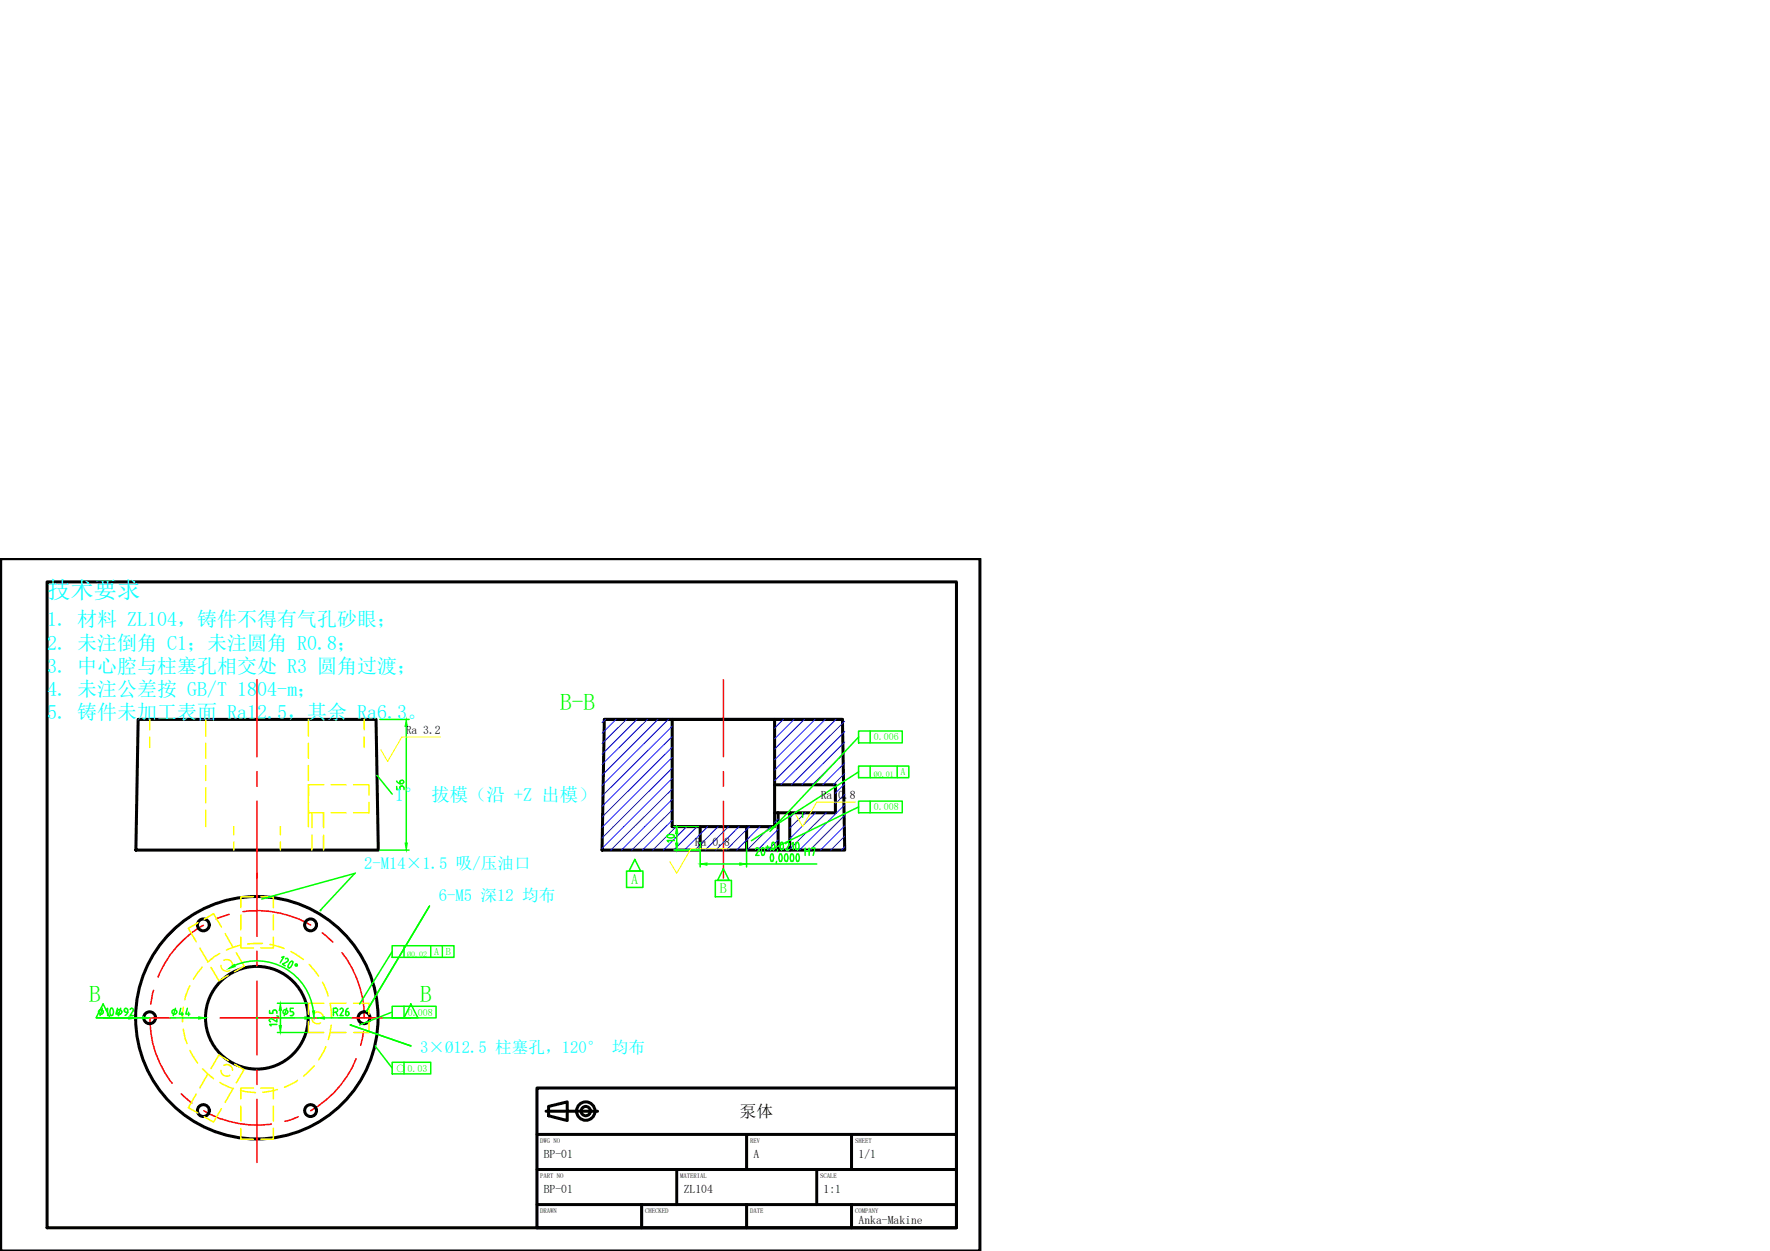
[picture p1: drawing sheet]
<svg xmlns="http://www.w3.org/2000/svg" width="297mm" height="210mm" viewBox="0 0 297 210" stroke-linecap="round" stroke-linejoin="round" font-family="sans-serif">
<!-- layer: TITLEBLOCK -->
<g fill="none" stroke="#000" stroke-width=".51">
<path d="M.1 93.7h164.4v116.2h-164.4zM7.9 97.6h152.6v108.4h-152.6zM90.1 182.6h70.4v23.4h-70.4zM90.1 196.2h70.4M90.1 190.3h70.4M91.6 186.5h8.7M92.1 185.6l3.1-.7v3.1l-3.1-.8zM113.6 196.2v5.9M125.3 190.3v5.9M137.1 196.2v5.9M142.9 190.3v5.9M90.1 202.1h70.4"/>
<path d="M107.7 202.1v3.9M125.3 202.1v3.9M142.9 202.1v3.9"/>
<circle cx="98.3" cy="186.4" r="1.55"/>
<circle cx="98.3" cy="186.4" r=".78"/>
</g>
<g fill="none" stroke="#000" stroke-width=".51">
<path d="M23.2 120.7h39.9l.4 21.9h-40.7zM101.4 120.7h40l.4 21.9h-40.8zM101.4 120.7h40M112.8 120.7v18h17.2v-18M117.5 138.7v3.9M125.3 138.7v3.9M130 131.7h10.2v4.7h-10.2M130.6 136.4v6.2M132.5 136.4v6.2"/>
<circle cx="34.1" cy="155.2" r=".99"/>
<circle cx="52.1" cy="155.2" r=".99"/>
<circle cx="25.1" cy="170.8" r=".99"/>
<circle cx="43.1" cy="170.8" r="20.3"/>
<circle cx="43.1" cy="170.8" r="8.6"/>
<circle cx="61.1" cy="170.8" r=".99"/>
<circle cx="34.1" cy="186.3" r=".99"/>
<circle cx="52.1" cy="186.3" r=".99"/>
</g>
<g fill="none" stroke="#ff0" stroke-width=".25">
<path d="M25.1 120.7v1.7M25.1 123.7v1.7M34.5 120.7v2.8M34.5 124.7v2.5M34.5 128.5v2.5M34.5 132.2v2.5M34.5 135.9v2.8M39.2 138.7v1.4M47.1 138.7v1.4M51.8 134.6v1.8h2.5M51.8 120.7v2.8M51.8 124.7v2.5"/>
<path d="M51.8 128.5v2.5M51.8 132.2v2.5M51.8 135.9v2.8M52.4 136.4v2.5M54.3 136.4v2.5M54.3 131.7h-2.5v1.7M55.6 131.7h2.5M55.6 136.4h2.5M59.3 131.7h2.6v1.7M61.1 120.7v1.7M61.1 123.7v1.7M61.9 134.6v1.8h-2.6"/>
<path d="M33.2 154.8l-1.6 1 1.3 2.2M33.6 159.1l1.2 2.1M34.3 154.2l1.5-.9 1.4 2.2M36.9 160l-.8 .5-1.3 .9M37.8 156.6l1.2 2.2M39.2 141.3v1.3M39.7 159.9l1.3 2.2-1.6 .9M40.3 158.6l-2.3 .8M40.4 157.2v1.9h2.1M40.4 153.5v2.5M42.5 150.5h-2.1v1.8M43.8 150.5h2.1v1.8"/>
<path d="M44.1 158.3l-2.5 .1M45.3 158.5l2.4 .6M45.9 153.5v2.5M45.9 157.2v1.9h-2.1M47.1 141.3v1.3M48.8 159.7l2.1 1.3M52.4 140.1v2.5M54.3 140.1v2.5M30.8 169l-.2 2.5M30.8 172.7l.3 1.6 .3 .8M31.9 165.4l-.9 2.3M31.9 176.2l1.3 2.2"/>
<path d="M33.9 162.3l-1.4 2M34 179.3l1.8 1.7M35.4 162.3l1.3 2.3 1.6-1M37.1 162a1 1 0 0 0 1.5 .8M37.1 179.6a1 1 0 0 0 1.5 .8M37.6 161.1a.95 .95 0 0 1 1.4 .9M37.6 178.7a.95 .95 0 0 1 1.4 .9M38.3 177.9l-1.6-.9-1.3 2.3M39.4 178.6l1.6 .9-1.3 2.2M51.8 171.4v1.8h2.5M51.9 161.8l1.6 2M52.4 170.8a.95 .95 0 0 0 1.4 .8"/>
<path d="M52.7 178.8l-1.7 1.8M52.8 169.9a1 1 0 0 1 1.5 .9M54.1 164.8l1 2.3M54.3 168.3h-2.5v1.9M54.7 175.6l-1.2 2.2M55.4 168.3l.3 2.5M55.6 172l-.5 2.4M55.6 168.3h2.5M55.6 173.2h2.5M59.3 168.3h2.6v1.9M61.9 171.4v1.8h-2.6M32.9 183.6l-1.3 2.3 1.6 .8"/>
<path d="M34.8 180.4l-1.2 2.1M36.9 181.6l1.7 .9 .6 .1M37.2 186l-1.4 2.3-1.5-.9M39 182.8l-1.2 2.2M40.4 183l2.5 .3M40.4 189.3v1.8h2.1M40.4 185.6v2.5M42.5 182.6h-2.1v1.8M43.8 182.6h2.1v1.8M45.9 189.3v1.8h-2.1M45.9 185.6v2.5M46.6 182.8l-2.5 .5"/>
<path d="M49.9 181.3l-2.2 1.1"/>
</g>
<g fill="none" stroke="#f00" stroke-width=".25">
<path d="M43.1 114.1v12.9M121.4 114.1v12.9M43.1 129.5v2.4M43.1 134.4v22.7M121.4 129.5v2.4M121.4 134.4v12.9M34.1 155.3a17.2 17.2 0 0 0-7.6 8.6M38.5 153.4l-2.3 .8M40.8 153a17.9 17.9 0 0 1 11.3 2.2M43.1 159.6v2.5M54.1 156.5l1.8 1.6M57.4 159.9a17.5 17.5 0 0 1 3.7 10.9"/>
<path d="M18.1 170.8h11.3M25.2 170.8a17.3 17.3 0 0 0 3.7 11M25.8 166.2l-.5 2.3M31.9 170.8h2.5M36.9 170.8h12.4M43.1 164.6v12.4M43.1 179.5v2.5M51.8 170.8h2.5M56.8 170.8h11.4M59.8 177.6a17.8 17.8 0 0 1-7.7 8.8M61 173.1l-.5 2.3M30.4 183.5l1.8 1.6"/>
<path d="M34.2 186.4a17.7 17.7 0 0 0 11.3 2.2M43.1 184.5v10.5M50.1 187.4l-1.4 .5-.9 .2"/>
</g>
<g fill="none" stroke="#00f" stroke-width=".17">
<path d="M101.6 120.7l-.6 .6M103.4 120.7l-2.4 2.3M105.1 120.7l-4.1 4.1M106.9 120.7l-5.9 5.8M108.7 120.7l-7.7 7.6M110 138.7l-4 3.9M110.4 120.7l-9.4 9.4M111.7 138.7l-3.9 3.9M112.2 120.7l-11.2 11.1M112.8 127.1l-11.8 11.7M112.8 128.9l-11.8 11.7M112.8 130.6l-11.8 11.7"/>
<path d="M112.8 132.4l-10.3 10.2M112.8 134.1l-8.5 8.5M112.8 121.8l-11.8 11.8M112.8 123.6l-11.8 11.7M112.8 125.4l-11.8 11.7M118.7 138.7l-3.9 3.9M120.5 138.7l-3.9 3.9M122.2 138.7l-3.9 3.9M124 138.7l-3.9 3.9M125.8 138.7l-3.9 3.9M127.5 138.7l-3.9 3.9M129.3 138.7l-3.9 3.9"/>
<path d="M130.6 139.2l-3.4 3.4M130.6 137.4l-.6 .6M131.5 120.7l-1.5 1.5M133.3 120.7l-3.3 3.3M133.4 136.4l-.9 .8M135 120.7l-5 5M135.2 136.4l-2.7 2.6M136.8 120.7l-6.8 6.8M136.9 136.4l-4.4 4.3M138.5 120.7l-8.5 8.5M138.7 136.4l-6.2 6.1M140.3 120.7l-10.3 10.3"/>
<path d="M141.8 129.8l-1.9 1.9M141.8 135.1l-7.6 7.5M141.8 136.8l-5.9 5.8M141.8 138.6l-4.1 4M141.8 126.3l-5.5 5.4M141.8 131.5l-1.6 1.6M141.8 133.3l-1.6 1.5M141.8 121l-10.8 10.7M141.8 122.7l-9 9M141.8 124.5l-7.2 7.2M141.8 128l-3.7 3.7M130.6 140.9l-1.7 1.7"/>
<path d="M141.8 140.3l-2.4 2.3M141.8 142.1l-.6 .5"/>
</g>
<g fill="none" stroke="#0f0" stroke-width=".25">
<path d="M63.3 130.1l2.5 3.1M63.7 120.7h5M68.2 121.9v19.5M113.1 138.7h4.1M134.7 136.4v.7M144.1 122.7h7.3v1.9h-7.3zM144.1 128.5h8.4v2h-8.4zM144.1 134.4h7.3v2h-7.3zM144.1 129.5l-18 11.6M144.1 123.7l-14.9 15.8M144.1 135.4l-14.9 7.2M146 122.7v1.9"/>
<path d="M146 128.5v2M146 134.4v2M150.6 128.5v2M59.5 146.6l-5.8 6.2h.1M59.6 146.5l-15.7 4.3M63.7 142.6h5M65.8 158.7h10.4v1.9h-10.4zM65.8 159.7l-5.4 8.8M67.8 158.7v1.9M72 152.1l-10.5 17.5h.2M72.1 152l-10.6 17.6M72.3 158.7v1.9"/>
<path d="M74.2 158.7v1.9M105.1 146.1h2.8v2.8h-2.8zM106.5 144.2l1 1.9h-1.9zM113.1 142.6h4.1M117.5 141.3v4.2M118.6 145h5.5M120 147.7h2.8v2.8h-2.8zM121.4 145.8l1 1.9h-2zM125.3 141.3v4.2M125.3 145h11.8M126.8 142.5l.3-.2a.28 .28 0 0 1 .2 .4l-.5 .8h.6M127.9 142.3h.3"/>
<path d="M127.9 143.4h.3M127.9 142.3a1.16 1.16 0 0 0 0 1.1M128.2 142.3a1.16 1.16 0 0 1 0 1.1M128.6 142.2h.5M128.8 141.9v.6M129.4 143.3h.3a1.29 1.29 0 0 1 0 1.2M129.4 144.5h.3M129.4 143.4a1.16 1.16 0 0 0 0 1.1M129.6 141.4h.3M129.6 141.4a1.16 1.16 0 0 0 0 1.1M129.9 141.4a.86 .86 0 0 1-.1 1.2l-.2-.1M130.3 144.5l-.1 .3"/>
<path d="M130.5 142.6v.3M130.8 143.3h.3M130.8 144.5h.3M130.9 143.4a1.16 1.16 0 0 0 0 1.1M131 141.4h.4M131 142.5h.4M131.1 141.4a1.16 1.16 0 0 0 0 1.1M131.1 143.4a1.16 1.16 0 0 1 0 1.1M131.3 141.4a1.16 1.16 0 0 1 0 1.1M131.8 143.4a1.16 1.16 0 0 0 0 1.1M131.8 143.3h.3a1.29 1.29 0 0 1 0 1.2M131.8 144.5h.3"/>
<path d="M132.1 141.4l-.2 .2M132.2 141.3a.28 .28 0 0 1 .2 .4M132.4 141.8l-.5 .8h.5M132.7 144.5h.3M132.9 141.6l.2-.2v1.2M133 143.3h-.1l-.1 .1a1.16 1.16 0 0 0 0 1.1M133.1 143.4a1.16 1.16 0 0 1 0 1.1M133.6 141.4h.3M133.6 141.4a.86 .86 0 0 0 .2 1.2l.1-.1M133.7 144.5h.3M133.7 144.5a.95 .95 0 0 1 .2-1.2h.1a1.29 1.29 0 0 1 0 1.2M134 141.4a1.16 1.16 0 0 1 0 1.1"/>
<path d="M135.1 142.3v1.2M135.1 142.8h.7M135.8 142.3v1.2M136.2 142.4v-.1h.6l-.3 1.2M16.2 170.8h7.7M17.2 169.2l-.4 1.2M17.3 168.5l1.2 2.3h-2.4zM17.8 169.5l.3-.3v1.2M18.6 169.2h.3M18.6 169.2a.86 .86 0 0 0 .1 1.2h.1a.9 .9 0 0 0 .1-1.2M19.7 169.2l-.2 1h.6M19.9 169.9v.5"/>
<path d="M20.3 169.2l-.5 1.2M20.9 169.5a.28 .28 0 0 1 .2-.3 .28 .28 0 0 1 .3 .3M20.9 169.6l.1 .2 .4 .1M20.9 169.5v.1M21.4 169.8v.2l-.4 .4M21.4 169.5v.3M21.8 169.4l.3-.2a.28 .28 0 0 1 .2 .4l-.5 .8h.6M28.6 170.8h4.7M29.4 169.2l-.3 1.2M30.3 169.2l-.2 1h.7M30.6 169.9v.5M31.4 169.2l-.2 1h.7"/>
<path d="M31.7 169.9v.5M39.4 162a9.5 9.5 0 0 1 13.2 7.6M43.1 170.8h.1M43.1 170.7v.1M45.2 169.6v.4h.6v-.2M45.6 171a.28 .28 0 0 0-.4 .2l.2 .3M46.2 169.5l.2 .2M46.2 169.5h-.3l-.2 .2M46.5 171.9h-1.3l.3 .2M46.5 170.9v.6l-.8-.5M46.5 170.4l.2 .1M46.5 169.8v.2"/>
<path d="M46.6 173.2h4.9M46.6 168.3h4.9M47.1 169.5v2.6M47.2 170.8h4M47.3 160.6l.4-.1-.7 1.1M48.1 169.2l-.4 1.2M48.2 160.8a.28 .28 0 0 1 0 .5M48.2 160.8l-.3 .1M48.2 161.3l-.8 .5 .5 .3M48.9 161.3a1.16 1.16 0 0 0-.6 1M48.9 161.3l.3 .1M49.1 161.4a.84 .84 0 0 1-.7 1l-.1-.2"/>
<path d="M49.2 169.2h-.5v.5l.4 .1 .2 .2M49.3 170.1l-.2 .3h-.4M49.3 170v.2M53.3 170.8h.1M53.3 170.7v.1M54.5 170.8h4.5M56 169.9h.3M56.3 169.1a.36 .36 0 0 1 .4 .4 .36 .36 0 0 1-.4 .4M56.3 169.2h-.3v1.2M56.4 169.9l.3 .5M57.1 169.4l.2-.2a.28 .28 0 0 1 .3 .4l-.5 .8h.5M58 170.1a.28 .28 0 0 0 .3 .3 .28 .28 0 0 0 .2-.3"/>
<path d="M58.4 169.2l-.3 .3-.1 .2M58.5 170l-.1-.3h-.4v.5M58.6 170v.2M58.8 172l10.1 3.5M58.9 172h-.1l10.1 3.5M62.9 175.5l2.9 3.7M64.2 170.8h4.7M65.8 168.8h7.4v2h-7.4zM65.8 178.2h6.5v2h-6.5zM65.8 169.8l-5.4 2.2M67.8 168.8v2M67.8 178.2v2"/>
<path d="M68.9 168.5l1.2 2.3h-2.3z"/>
<circle cx="16.9" cy="169.8" r=".4"/>
<circle cx="20" cy="169.8" r=".4"/>
<circle cx="29.3" cy="169.8" r=".4"/>
<circle cx="47.9" cy="169.8" r=".4"/>
<circle cx="49.7" cy="161.9" r=".19"/>
</g>
<g fill="#0f0" stroke="#0f0" stroke-width=".17">
<path d="M117.5 145l1.1-.2v.4z"/>
<path d="M124.1 144.8l1.2 .2-1.2 .2z"/>
<path d="M21.6 170.6l1.2 .2-1.2 .2z"/>
<path d="M33.3 170.6l1.2 .2-1.2 .2z"/>
<path d="M68 141.4h.4l-.2 1.2z"/>
<path d="M68.2 120.7l.2 1.2h-.4z"/>
<path d="M46.8 172.1h.4l-.1 1.1z"/>
<path d="M47.1 168.3l.1 1.2h-.4z"/>
<path d="M51.2 170.6l1.2 .2-1.2 .2z"/>
<path d="M53.3 170.8l1.2-.2v.4z"/>
<path d="M23.9 170.6l1.2 .2-1.2 .2z"/>
<path d="M52.4 169.6h.4l-.1 1.2z"/>
<path d="M38.3 162.5l1-.7 .2 .4z"/>
<path d="M59.5 146.6l.1-.1z"/>
</g>
<!-- layer: DIM -->
<path d="M73.9 123.7h-6.5l-2.3 4.1-1.2-2M143.5 134.6h-6.4l-2.4 4.1-1.1-1.9M122.4 142.4h-6.5l-2.3 4.1-1.2-1.9" fill="none" stroke="#ff0" stroke-width=".17"/>
<text font-size="5.7" fill="#0f0" x="115" y="143.6" transform="rotate(-90 115 143.6)">10</text>
<text font-size="4.4" fill="#0f0" x="69.1" y="133.7" transform="rotate(-90 69.1 133.7)">56</text>
<text font-size="3.9" fill="#0ff" x="7.9" y="100.4">技术要求</text>
<g font-size="3.9" fill="#0f0">
<text x="94" y="119.1">B-B</text>
<text x="15" y="168.1">B</text>
<text x="70.5" y="168.1">B</text>
</g>
<g font-size="3.4" fill="#0ff">
<text x="7.9" y="105.1">1. 材料 ZL104，铸件不得有气孔砂眼；</text>
<text x="7.9" y="109">2. 未注倒角 C1；未注圆角 R0.8；</text>
<text x="7.9" y="112.9">3. 中心腔与柱塞孔相交处 R3 圆角过渡；</text>
<text x="7.9" y="116.8">4. 未注公差按 GB/T 1804-m；</text>
<text x="7.9" y="120.7">5. 铸件未加工表面 Ra12.5，其余 Ra6.3。</text>
</g>
<text font-size="3.1" fill="#0ff" x="66.2" y="134.4">1° 拔模（沿 +Z 出模）</text>
<g font-size="2.8" fill="#0ff">
<text x="61.1" y="145.8">2-M14×1.5 吸/压油口</text>
<text x="73.6" y="151.2">6-M5 深12 均布</text>
<text x="70.5" y="176.7">3×Ø12.5 柱塞孔，120° 均布</text>
</g>
<text font-size="2.8" x="124.1" y="187.4">泵体</text>
<g font-size="2.4" fill="#0f0">
<text x="105.9" y="148.4">A</text>
<text x="120.8" y="149.9">B</text>
</g>
<g font-size="2">
<text x="68.1" y="123.2">Ra 3.2</text>
<text x="137.7" y="134.1">Ra 0.8</text>
<text x="116.6" y="142">Ra 0.8</text>
<text x="91.3" y="194.3">BP-01</text>
<text x="126.5" y="194.3">A</text>
<text x="144.1" y="194.3">1/1</text>
<text x="91.3" y="200.1">BP-01</text>
<text x="114.8" y="200.1">ZL104</text>
<text x="138.2" y="200.1">1:1</text>
<text x="144.1" y="205.4">Anka-Makine</text>
</g>
<g font-size="1.7" fill="#0f0">
<text x="146.7" y="124.2">0.006</text>
<text x="151.1" y="130.1">A</text>
<text x="146.7" y="136">0.008</text>
<text x="72.8" y="160.2">A B</text>
<text x="68.4" y="170.4">0.008</text>
<text x="66.4" y="179.8">○ 0.03</text>
</g>
<g font-size="1.3" fill="#0f0">
<text x="146.7" y="130.4">Ø0.01</text>
<text x="68.4" y="160.6">Ø0.02</text>
</g>
<g font-size="1.1">
<text x="90.7" y="191.7">DWG NO</text>
<text x="125.9" y="191.7">REV</text>
<text x="143.5" y="191.7">SHEET</text>
<text x="90.7" y="197.6">PART NO</text>
<text x="114.2" y="197.6">MATERIAL</text>
<text x="137.7" y="197.6">SCALE</text>
<text x="90.7" y="203.5">DRAWN</text>
<text x="108.3" y="203.5">CHECKED</text>
<text x="125.9" y="203.5">DATE</text>
<text x="143.5" y="203.5">COMPANY</text>
</g>
</svg>
